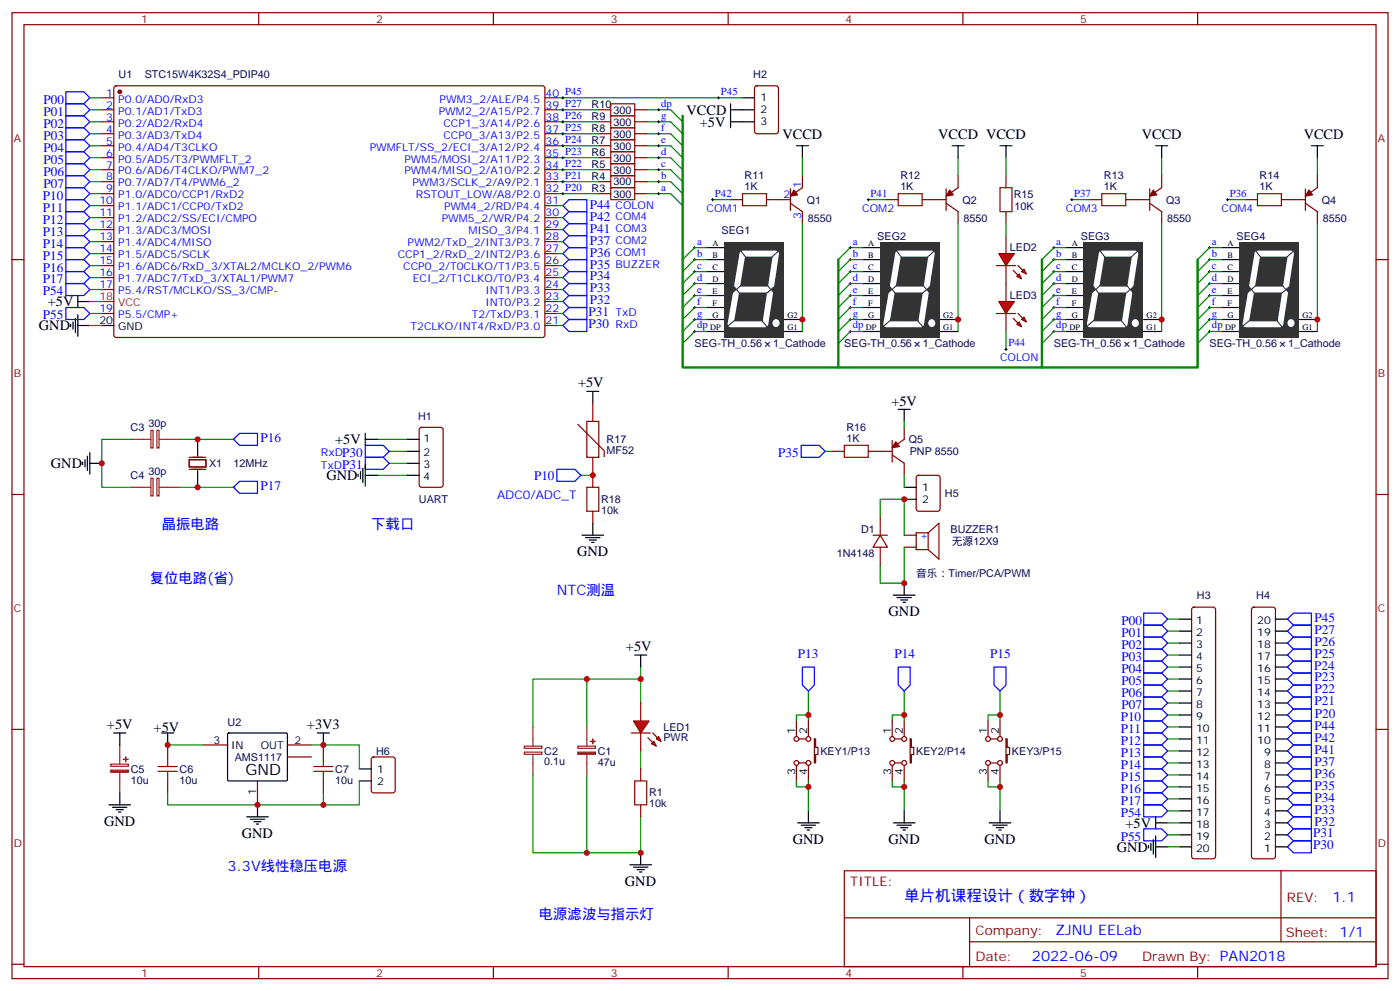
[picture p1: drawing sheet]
<svg xmlns="http://www.w3.org/2000/svg" width="412mm" height="292mm" viewBox="0 0 412 292" stroke-linecap="round" stroke-linejoin="round" font-family="sans-serif">
<g fill="none" stroke="#870000" stroke-width=".35">
<path d="M3.5 3.7h405.4v284.4h-405.4zM7.1 7.3h398.2v277.3h-398.2zM76.2 3.7v3.6M145.3 3.7v3.6M214.5 3.7v3.6M283.6 3.7v3.6M352.8 3.7v3.6M3.5 76.4h3.6M405.3 76.4h3.6M3.5 145.6h3.6M405.3 145.6h3.6M3.5 214.7h3.6"/>
<path d="M405.3 214.7h3.6M188.7 226.3v3.6M188.7 236.9v3.6M248.7 256.3h156.6v28.3h-156.6zM377.3 256.4v20.8M248.7 270.2h156.5M285.6 277.2h119.6M285.6 270.2v14.1M3.5 283.8h3.6M76.2 284.6v3.5M145.3 284.6v3.5M214.5 284.6v3.5"/>
<path d="M283.6 284.6v3.5M352.8 284.6v3.5M405.3 283.8h3.6"/>
</g>
<path d="M154.4 219.6h5.2v.7h-5.2zM157 214v5.6M154.4 221.4h5.2v.6h-5.2zM157 222.1v6" fill="none" stroke="#8c2424" stroke-width=".35"/>
<path d="M172.9 199.9h-15.9v14.1M188.7 199.9h-15.8v14.1M188.7 196.4v10.5M157 228.1v22.9h15.9M172.9 228.1v22.9h15.8v-10.5M188.7 221.1v5.2" fill="none" stroke="#008700" stroke-width=".35"/>
<path d="M187 192.8h3.5M188.7 192.8v3.6M185.6 254.6h6.3M186.6 255.3h4.3M187.7 256h2.1M188.4 256.7h.7M188.7 251v3.6" fill="none" stroke="#000" stroke-width=".35"/>
<path d="M187 229.9h3.5v7h-3.5z" fill="none" stroke="#a10000" stroke-width=".35"/>
<g fill="#f00" stroke="#870000" stroke-width=".35">
<path d="M186.6 212.2h4.6l-2.5 3.6z"/>
<path d="M185.9 215.8h5.7z"/>
</g>
<g fill="#870000" stroke="#870000" stroke-width=".35">
<path d="M192.3 215.8l1.4 1.4z"/>
<path d="M190.9 217.2l1.4 1.4z"/>
</g>
<g fill="#f00" stroke="#870000" stroke-width=".35">
<path d="M193.3 217.5l.7-.7 .7 1.4z"/>
<path d="M191.9 218.9l.7-.7 .7 1.4z"/>
</g>
<g fill="none" stroke="#870000" stroke-width=".35">
<path d="M30 28.8h3.5M30 32.3h3.5M30 35.8h3.5M30 39.4h3.5M33.7 25.5l.5-.2h125.9l.4 .7-.1 72.9-.6 .4h-125.9l-.4-.7v-72.6zM160.5 28.8h3.5M160.5 32.3h3.5M160.5 35.8h3.5M160.5 39.4h3.5M30 42.9h3.5M30 46.4h3.5M30 50h3.5"/>
<path d="M30 53.5h3.5M30 57h3.5M160.5 42.9h3.5M160.5 46.4h3.5M160.5 50h3.5M160.5 53.5h3.5M160.5 57h3.5M30 60.5h3.5M30 64.1h3.5M30 67.6h3.5M30 71.1h3.5M30 74.6h3.5"/>
<path d="M30 78.2h3.5M160.5 60.5h3.5M160.5 64.1h3.5M160.5 67.6h3.5M160.5 71.1h3.5M160.5 74.6h3.5M160.5 78.2h3.5M30 81.7h3.5M30 85.2h3.5M30 92.3h3.5M160.5 81.7h3.5M160.5 85.2h3.5"/>
<path d="M160.5 92.3h3.5M160.5 95.8h3.5M160.5 88.8h3.5M55.7 135.3h5v2.1h-5zM55.7 134.6h5M55.7 138.1h5M123.7 126l.5-.2h5.6l.7 .4v16.5l-.4 .7h-5.9l-.7-.4v-16.5zM188.7 206.9v5.3M188.7 215.8v5.3M234.6 212.2v4.6M235.3 217.5h2.1M238.1 212.2v4.6"/>
<path d="M239.9 217.5h.3v2.5h.7v2.1h-.7v2.5h-.3zM262.8 212.2v4.6M263.5 217.5h2.1M266.3 212.2v4.6M268.1 217.5h.4v2.5h.7v2.1h-.7v2.5h-.4zM234.6 225.3v4.6M235.3 224.6h2.1M238.1 225.3v4.6M262.8 225.3v4.6M263.5 224.6h2.1M266.3 225.3v4.6"/>
<circle cx="234.6" cy="217.5" r=".71"/>
<circle cx="238.1" cy="217.5" r=".71"/>
<circle cx="262.8" cy="217.5" r=".71"/>
<circle cx="266.3" cy="217.5" r=".71"/>
<circle cx="234.6" cy="224.6" r=".71"/>
<circle cx="238.1" cy="224.6" r=".71"/>
<circle cx="262.8" cy="224.6" r=".71"/>
<circle cx="266.3" cy="224.6" r=".71"/>
</g>
<path d="M38.8 129.3h5.6M44.4 126.7h.7v5.2h-.7zM46.2 126.7h.6v5.2h-.6zM46.9 129.3h6M38.8 143.4h5.6M44.4 140.8h.7v5.2h-.7zM46.2 140.8h.6v5.2h-.6zM46.9 143.4h6" fill="none" stroke="#8c2424" stroke-width=".35"/>
<g fill="none" stroke="#008700" stroke-width=".35">
<path d="M38.8 129.3h-8.8v14.1h8.8M52.9 129.3h15.9M111.1 139.9h8.8M111.1 129.3h8.8M114.7 136.4h5.2M114.7 132.9h5.2M52.9 143.4h15.9M238.1 210.5h-3.5v1.7M238.1 203.4v8.8M266.3 210.5h-3.5v1.7M266.3 203.4v8.8M234.6 229.9v1.7h3.5"/>
<path d="M262.8 229.9v1.7h3.5M266.3 229.9v8.8"/>
</g>
<g fill="none" stroke="#000" stroke-width=".35">
<path d="M208.1 72.9h5.3M208.1 76.4h5.3M208.1 79.9h5.3M30 95.8h3.5M208.1 83.5h5.3M208.1 87h5.3M208.1 90.5h5.3M208.1 94.1h5.3M208.1 97.6h5.3M231.1 94.1h5.3M231.1 97.6h5.3M24.3 136v.7"/>
<path d="M25 135.3v2.1M25.8 134.3v4.2M26.5 136.4h3.5M26.5 133.2v6.4M58.2 129.3v5M58.2 138.5v4.9M105.5 139.6v.7M106.2 138.9v2.1M106.9 137.8v4.2M107.6 139.9h3.5M107.6 127.6v3.5M107.6 136.7v6.4"/>
<path d="M107.6 129.3h3.5M119.9 136.4h3.6M119.9 139.9h3.6M119.9 129.3h3.6M119.9 132.9h3.6M266.3 238.7v3.5M263.2 242.2h6.3M264.2 242.9h4.3M265.3 243.6h2.1M266 244.3h.7"/>
</g>
<path d="M107.6 134.6h5.3l1.8 1.8-1.8 1.7h-5.3zM107.6 131.1h5.3l1.8 1.8-1.8 1.7h-5.3zM236.4 196.4h3.5v5.2l-1.8 1.8-1.7-1.8zM264.6 196.4h3.5v5.2l-1.8 1.8-1.7-1.8z" fill="none" stroke="#00f" stroke-width=".35"/>
<circle cx="35.3" cy="27" r=".53" fill="#870000" stroke="#870000" stroke-width=".35"/>
<path d="M30 88.8h3.5" fill="none" stroke="#f00" stroke-width=".35"/>
<path d="M213.3 71.1h17.6v28.3h-17.6z" fill="#333"/>
<path d="M217 85.2l-1.8 10.3h10.2l3.2-20.9h-9.9l-1.7 10.6h9.8" fill="none" stroke="#fff" stroke-width="1.8"/>
<path d="M218 73.6l9.1 11.7-13.3 11.2M229.7 73.6l-12.8 11.6 9.6 11.7" fill="none" stroke="#333" stroke-width=".32"/>
<path d="M215.9 83.7l1.2 1.5-1.6 1.5zM226.9 85.2l1.1 1.3 .5-2.6z" fill="#333"/>
<circle cx="228.5" cy="95.1" r="1.11" fill="#fff"/>
<path d="M254 72.9h5.3M254 76.4h5.3M254 79.9h5.3M254 83.5h5.3M254 87h5.3M254 90.5h5.3M254 94.1h5.3M254 97.6h5.3M276.9 94.1h5.3M276.9 97.6h5.3" fill="none" stroke="#000" stroke-width=".35"/>
<path d="M259.1 71.1h17.7v28.3h-17.7z" fill="#333"/>
<path d="M262.8 85.2l-1.7 10.3h10.2l3.2-20.9h-9.9l-1.8 10.6h9.9" fill="none" stroke="#fff" stroke-width="1.8"/>
<path d="M263.9 73.6l9 11.7-13.3 11.2M275.5 73.6l-12.7 11.6 9.5 11.7" fill="none" stroke="#333" stroke-width=".32"/>
<path d="M261.8 83.7l1.2 1.5-1.7 1.5zM272.8 85.2l1.1 1.3 .4-2.6z" fill="#333"/>
<circle cx="274.4" cy="95.1" r="1.11" fill="#fff"/>
<path d="M314 72.9h5.3M314 76.4h5.3M314 79.9h5.3M314 83.5h5.3M314 87h5.3M314 90.5h5.3M314 94.1h5.3M314 97.6h5.3M336.9 94.1h5.3M336.9 97.6h5.3" fill="none" stroke="#000" stroke-width=".35"/>
<path d="M319.1 71.1h17.6v28.3h-17.6z" fill="#333"/>
<path d="M322.8 85.2l-1.8 10.3h10.3l3.1-20.9h-9.8l-1.8 10.6h9.9" fill="none" stroke="#fff" stroke-width="1.8"/>
<path d="M323.8 73.6l9.1 11.7-13.3 11.2M335.5 73.6l-12.7 11.6 9.5 11.7" fill="none" stroke="#333" stroke-width=".32"/>
<path d="M321.7 83.7l1.2 1.5-1.6 1.5zM332.8 85.2l1.1 1.3 .4-2.6z" fill="#333"/>
<circle cx="334.4" cy="95.1" r="1.11" fill="#fff"/>
<path d="M359.8 72.9h5.3M359.8 76.4h5.3M359.8 79.9h5.3M359.8 83.5h5.3M359.8 87h5.3M359.8 90.5h5.3M359.8 94.1h5.3M359.8 97.6h5.3M382.8 94.1h5.3M382.8 97.6h5.3" fill="none" stroke="#000" stroke-width=".35"/>
<path d="M364.9 71.1h17.7v28.3h-17.7z" fill="#333"/>
<path d="M368.7 85.2l-1.8 10.3h10.2l3.2-20.9h-9.9l-1.7 10.6h9.8" fill="none" stroke="#fff" stroke-width="1.8"/>
<path d="M369.7 73.6l9.1 11.7-13.3 11.2M381.4 73.6l-12.8 11.6 9.6 11.7" fill="none" stroke="#333" stroke-width=".32"/>
<path d="M367.6 83.7l1.2 1.5-1.6 1.5zM378.6 85.2l1.1 1.3 .4-2.6z" fill="#333"/>
<circle cx="380.2" cy="95.1" r="1.11" fill="#fff"/>
<g fill="none" stroke="#000" stroke-width=".29">
<path d="M204.3 72.9h.7M204.3 76.4h.7M204.3 79.9h.7M204.6 72.5v.7M204.6 76.1v.7M204.6 79.6v.7M250.1 72.9h.7M250.1 76.4h.7M250.1 79.9h.7M250.5 72.5v.7M250.5 76.1v.7M250.5 79.6v.7"/>
<path d="M310.1 72.9h.7M310.1 76.4h.7M310.1 79.9h.7M310.4 72.5v.7M310.4 76.1v.7M310.4 79.6v.7M356 72.9h.7M356 76.4h.7M356 79.9h.7M356.3 72.5v.7M356.3 76.1v.7M356.3 79.6v.7"/>
<path d="M204.3 83.5h.7M204.3 87h.7M204.3 90.5h.7M204.3 94.1h.7M204.3 97.6h.7M204.6 83.1v.7M204.6 86.6v.7M204.6 90.2v.7M204.6 93.7v.7M204.6 97.2v.7M250.1 83.5h.7M250.1 87h.7"/>
<path d="M250.1 90.5h.7M250.1 94.1h.7M250.1 97.6h.7M250.5 83.1v.7M250.5 86.6v.7M250.5 90.2v.7M250.5 93.7v.7M250.5 97.2v.7M310.1 83.5h.7M310.1 87h.7M310.1 90.5h.7M310.1 94.1h.7"/>
<path d="M310.1 97.6h.7M310.4 83.1v.7M310.4 86.6v.7M310.4 90.2v.7M310.4 93.7v.7M310.4 97.2v.7M356 83.5h.7M356 87h.7M356 90.5h.7M356 94.1h.7M356 97.6h.7M356.3 83.1v.7"/>
<path d="M356.3 86.6v.7M356.3 90.2v.7M356.3 93.7v.7M356.3 97.2v.7"/>
</g>
<g fill="none" stroke="#008700" stroke-width=".35">
<path d="M197.6 32.3l3.5 3.5M197.6 35.8l3.5 3.6M197.6 39.4l3.5 3.5M197.6 42.9l3.5 3.5M197.6 46.4l3.5 3.6M236.4 46.4v5.3M204.6 79.9h3.5M204.6 76.4h3.5M204.6 72.9h3.5M236.4 65.8v31.8M250.5 79.9h3.5M250.5 76.4h3.5"/>
<path d="M250.5 72.9h3.5M310.4 79.9h3.6M310.4 76.4h3.6M310.4 72.9h3.6M356.3 79.9h3.5M356.3 76.4h3.5M356.3 72.9h3.5M204.6 97.6h3.5M204.6 94.1h3.5M204.6 90.5h3.5M204.6 87h3.5M204.6 83.5h3.5"/>
<path d="M250.5 97.6h3.5M250.5 94.1h3.5M250.5 90.5h3.5M250.5 87h3.5M250.5 83.5h3.5M310.4 97.6h3.6M310.4 94.1h3.6M310.4 90.5h3.6M310.4 87h3.6M310.4 83.5h3.6M356.3 97.6h3.5M356.3 94.1h3.5"/>
<path d="M356.3 90.5h3.5M356.3 87h3.5M356.3 83.5h3.5"/>
</g>
<path d="M179.9 37.6h7.1v3.5h-7.1zM179.9 34.1h7.1v3.5h-7.1zM179.9 30.6h7.1v3.5h-7.1zM179.9 55.2h7.1v3.6h-7.1zM179.9 51.7h7.1v3.5h-7.1zM179.9 48.2h7.1v3.5h-7.1zM179.9 44.7h7.1v3.5h-7.1zM179.9 41.1h7.1v3.6h-7.1zM218.7 57h7.1v3.5h-7.1z" fill="none" stroke="#a10000" stroke-width=".35"/>
<g fill="none" stroke="#870000" stroke-width=".35">
<path d="M176.4 39.4h3.5M176.4 35.8h3.5M176.4 32.3h3.5M187 39.4h3.5M187 35.8h3.5M187 32.3h3.5M176.4 57h3.5M176.4 53.5h3.5M176.4 50h3.5M176.4 46.4h3.5M176.4 42.9h3.5M187 57h3.5"/>
<path d="M187 53.5h3.5M187 50h3.5M187 46.4h3.5M187 42.9h3.5M215.2 58.8h3.5M225.8 58.8h7M232.8 55.6v6.3M232.8 59.8l3.6 2.5v3.5M236.4 51.7v3.5l-3.6 2.5"/>
</g>
<path d="M233.9 56l1 1.4-2.1 .3z" fill="#870000" stroke="#870000" stroke-width=".35"/>
<path d="M234.6 42.9h3.5M236.4 42.9v3.5" fill="none" stroke="#000" stroke-width=".35"/>
<g fill="#f00" stroke="#870000" stroke-width=".35">
<path d="M294.2 74.6h4.6l-2.5 3.6z"/>
<path d="M293.5 78.2h5.7z"/>
</g>
<g fill="#870000" stroke="#870000" stroke-width=".35">
<path d="M299.9 78.2l1.4 1.4z"/>
<path d="M298.4 79.6l1.5 1.4z"/>
</g>
<g fill="#f00" stroke="#870000" stroke-width=".35">
<path d="M300.9 79.9l.7-.7 .7 1.4z"/>
<path d="M300.2 80.6l.7 1.5-1.4-.7z"/>
</g>
<path d="M296.3 69.4v5.2M296.3 78.2v5.3" fill="none" stroke="#870000" stroke-width=".35"/>
<g fill="#f00" stroke="#870000" stroke-width=".35">
<path d="M294.2 88.8h4.6l-2.5 3.5z"/>
<path d="M293.5 92.3h5.7z"/>
</g>
<g fill="#870000" stroke="#870000" stroke-width=".35">
<path d="M299.9 92.3l1.4 1.4z"/>
<path d="M298.4 93.7l1.5 1.4z"/>
</g>
<g fill="#f00" stroke="#870000" stroke-width=".35">
<path d="M300.9 94.1l.7-.8 .7 1.5z"/>
<path d="M300.2 94.8l.7 1.4-1.4-.7z"/>
</g>
<g fill="none" stroke="#870000" stroke-width=".35">
<path d="M222.5 25.5l.5-.2h5.6l.7 .4v13l-.5 .6-5.8 .1-.7-.5-.1-12.9zM261.1 58.8h3.5M271.6 58.8h7.1M278.7 55.6v6.3M278.7 59.8l3.5 2.5v3.5M282.2 51.7v3.5l-3.5 2.5M296.3 51.7v3.5M321 58.8h3.6M331.6 58.8h7.1M338.7 55.6v6.3M338.7 59.8l3.5 2.5v3.5M342.2 51.7v3.5l-3.5 2.5"/>
<path d="M366.9 58.8h3.5M377.5 58.8h7M384.5 55.6v6.3M384.5 59.8l3.6 2.5v3.5M388.1 51.7v3.5l-3.6 2.5M296.3 62.3v3.5M296.3 83.5v5.3M296.3 92.3v5.3M174.6 118.7v5.3M170.2 124.9l7.8 7.8v1.7M172.9 124h3.5v10.6h-3.5zM174.6 134.6v8.8"/>
<path d="M245.2 132.9h3.5M255.8 132.9h7M262.8 129.7v6.3M262.8 133.9l3.5 2.5v3.5M266.3 125.8v3.5l-3.5 2.5M174.6 150.5v3.5M257.2 157.6h4.2M259.3 157.6l2.1 3.5h-4.2zM259.3 152.3v5.3M266.3 157.6h3.6M270.1 140.1l.5-.2h5.6l.7 .4v9.5l-.4 .6-5.9 .1-.7-.5v-9.4zM273.4 156.8h-3.5v5h3.5"/>
<path d="M273.4 156.8v5M273.4 156.8l3.2-2.8v10.6l-3.2-2.8M259.3 161.1v5.3M266.3 161.1h3.6M351.2 178.9l.5-.2h5.7l.5 .2 .2 .5v72.7l-.3 .5-.4 .2h-5.7l-.5-.2-.2-.5v-72.7zM368.9 178.9l.5-.2h5.6l.5 .2 .2 .5v72.7l-.2 .5-.5 .2h-5.6l-.5-.2-.2-.5v-72.7zM49.4 219.3v3.5M60 219.3h7M84.7 219.3h7M95.2 219.3v3.5M291 212.2v4.6M291.7 217.5h2.2"/>
<path d="M294.6 212.2v4.6M296.3 217.5h.4v2.5h.7v2.1h-.7v2.5h-.4zM49.4 229.9v3.5M75.8 229.9v7M84.7 222.8h7M95.2 229.9v3.5M109.6 223l.5-.2h5.6l.7 .4v9.5l-.4 .6-5.9 .1-.7-.5v-9.4zM291 225.3v4.6M291.7 224.6h2.2M294.6 225.3v4.6"/>
<circle cx="291" cy="217.5" r=".71"/>
<circle cx="294.6" cy="217.5" r=".71"/>
<circle cx="291" cy="224.6" r=".71"/>
<circle cx="294.6" cy="224.6" r=".71"/>
</g>
<g fill="none" stroke="#008700" stroke-width=".35">
<path d="M26.5 39.4h3.5M26.5 35.8h3.5M26.5 32.3h3.5M26.5 28.8h3.5M164 39.4h12.4M164 35.8h12.4M164 32.3h12.4M164 28.8h54.7M190.5 39.4h7.1M190.5 35.8h7.1M190.5 32.3h7.1M26.5 57h3.5"/>
<path d="M26.5 53.5h3.5M26.5 50h3.5M26.5 46.4h3.5M26.5 42.9h3.5M164 57h12.4M164 53.5h12.4M164 50h12.4M164 46.4h12.4M164 42.9h12.4M190.5 57h7.1l3.5 3.5M190.5 53.5h7.1l3.5 3.5M190.5 50h7.1l3.5 3.5"/>
<path d="M190.5 46.4h7.1M190.5 42.9h7.1M209.9 58.8h5.3M255.8 58.8h5.3M282.2 46.4v5.3M296.3 46.4v5.3M315.7 58.8h5.3M342.2 46.4v5.3M361.6 58.8h5.3M388.1 46.4v5.3M26.5 71.1h3.5M26.5 60.5h3.5"/>
<path d="M26.5 64.1h3.5M26.5 67.6h3.5M26.5 74.6h3.5M26.5 78.2h3.5M164 60.5h1.8M164 64.1h1.8M164 67.6h1.8M164 74.6h1.8M164 78.2h1.8M164 71.1h1.8M204.6 72.9l-3.5 3.5M204.6 76.4l-3.5 3.5"/>
<path d="M204.6 79.9l-3.5 3.6M250.5 79.9l-3.6 3.6M250.5 76.4l-3.6 3.5M250.5 72.9l-3.6 3.5M282.2 65.8v31.8M296.3 65.8v3.6M310.4 79.9l-3.5 3.6M310.4 76.4l-3.5 3.5M310.4 72.9l-3.5 3.5M342.2 65.8v31.8M356.3 79.9l-3.5 3.6M356.3 76.4l-3.5 3.5"/>
<path d="M356.3 72.9l-3.5 3.5M388.1 65.8v31.8M26.5 88.8h3.5M26.5 95.8h3.5M26.5 81.7h3.5M26.5 92.3h3.5M26.5 85.2h3.5M164 88.8h1.8M164 95.8h1.8M164 81.7h1.8M164 92.3h1.8M164 85.2h1.8"/>
<path d="M204.6 83.5l-3.5 3.5M204.6 87l-3.5 3.5M204.6 90.5l-3.5 3.6M204.6 94.1l-3.5 3.5M204.6 97.6l-3.5 3.5M250.5 97.6l-3.6 3.5M250.5 94.1l-3.6 3.5M250.5 90.5l-3.6 3.6M250.5 87l-3.6 3.5M250.5 83.5l-3.6 3.5M296.3 97.6v5.3M310.4 97.6l-3.5 3.5"/>
<path d="M310.4 94.1l-3.5 3.5M310.4 90.5l-3.5 3.6M310.4 87l-3.5 3.5M310.4 83.5l-3.5 3.5M356.3 97.6l-3.5 3.5M356.3 94.1l-3.5 3.5M356.3 90.5l-3.5 3.6M356.3 87l-3.5 3.5M356.3 83.5l-3.5 3.5M171.1 139.9h3.5M243.1 132.9h2.1M266.3 124v1.8"/>
<path d="M266.3 139.9v3.5M259.3 152.3v-5.3h7v10.6M266.3 161.1v10.6h-7v-5.3M344 199.9h3.5M344 196.4h3.5M344 192.8h3.5M344 189.3h3.5M344 185.8h3.5M344 182.2h3.5M49.4 219.3h10.6M91.7 219.3h14.1v7M294.6 210.5h-3.6v1.7"/>
<path d="M294.6 203.4v8.8M344 206.9h3.5M344 203.4h3.5M344 217.5h3.5M344 214h3.5M344 210.5h3.5M95.2 233.4v3.5M105.8 229.9v7h-56.4v-3.5M238.1 229.9v8.8M291 229.9v1.7h3.6M294.6 229.9v8.8M344 224.6h3.5"/>
<path d="M344 235.2h3.5M344 231.6h3.5M344 228.1h3.5M344 221.1h3.5M344 238.7h3.5M344 245.7h3.5M344 242.2h3.5M344 249.3h3.5"/>
</g>
<g fill="none" stroke="#000" stroke-width=".35">
<path d="M215.2 35.8h7M215.2 32.3h7M215.2 30.6v7M218.7 28.8h3.5M280.5 42.9h3.5M282.2 42.9v3.5M294.6 42.9h3.5M296.3 42.9v3.5M340.4 42.9h3.6M342.2 42.9v3.5M386.3 42.9h3.5M388.1 42.9v3.5"/>
<path d="M20.8 95.5v.7M21.5 94.8v2.1M22.2 93.7v4.2M22.9 88.8h3.6M22.9 87v3.5M22.9 92.6v6.4M22.9 95.8h3.6M172.9 115.2h3.5M174.6 115.2v3.5M264.6 120.5h3.5M266.3 120.5v3.5M171.4 157.6h6.4"/>
<path d="M172.5 158.3h4.2M173.6 159h2.1M174.3 159.7h.7M174.6 154v3.6M266.3 143.4h3.6M266.3 147h3.6M263.2 175.2h6.3M264.2 175.9h4.3M265.3 176.6h2.1M266 177.3h.7M266.3 171.7v3.5M347.5 199.9h3.5"/>
<path d="M347.5 196.4h3.5M347.5 192.8h3.5M347.5 189.3h3.5M347.5 185.8h3.5M347.5 182.2h3.5M375.7 199.9h3.5M375.7 196.4h3.5M375.7 192.8h3.5M375.7 189.3h3.5M375.7 185.8h3.5M375.7 182.2h3.5M33.5 215.8h3.5"/>
<path d="M35.3 215.8v3.5M47.6 215.8h3.6M49.4 215.8v3.5M67.1 215.9l.3-.1h17.1l.2 .3-.1 13.6-.3 .2-17.1-.1-.2-.3zM93.5 215.8h3.5M95.2 215.8v3.5M347.5 217.5h3.5M347.5 214h3.5M347.5 210.5h3.5M347.5 206.9h3.5M347.5 203.4h3.5M375.7 217.5h3.5"/>
<path d="M375.7 214h3.5M375.7 210.5h3.5M375.7 206.9h3.5M375.7 203.4h3.5M32.1 236.9h6.4M33.2 237.6h4.2M34.2 238.3h2.1M34.9 239h.7M35.3 233.4v3.5M75.8 236.9v3.6M105.8 226.3h3.6M105.8 229.9h3.6"/>
<path d="M238.1 238.7v3.5M294.6 238.7v3.5M347.5 238.7h3.5M347.5 235.2h3.5M347.5 231.6h3.5M347.5 228.1h3.5M347.5 224.6h3.5M347.5 221.1h3.5M375.7 238.7h3.5M375.7 235.2h3.5M375.7 231.6h3.5M375.7 228.1h3.5"/>
<path d="M375.7 224.6h3.5M375.7 221.1h3.5M72.7 240.5h6.3M73.7 241.2h4.3M74.8 241.9h2.1M75.5 242.6h.7M234.9 242.2h6.4M236 242.9h4.2M237.1 243.6h2.1M237.8 244.3h.7M291.4 242.2h6.3M292.5 242.9h4.2"/>
<path d="M293.5 243.6h2.1M294.2 244.3h.7M338.3 248.9v.7M339 248.2v2.1M339.7 247.2v4.2M340.4 249.3h3.6M340.4 242.2h3.6M340.4 240.5v3.5M340.4 246.1v6.3M347.5 249.3h3.5M347.5 245.7h3.5M347.5 242.2h3.5"/>
<path d="M375.7 249.3h3.5M375.7 245.7h3.5M375.7 242.2h3.5"/>
</g>
<g fill="none" stroke="#a10000" stroke-width=".35">
<path d="M264.6 57h7v3.5h-7zM294.6 55.2h3.5v7.1h-3.5zM324.6 57h7v3.5h-7zM370.4 57h7.1v3.5h-7.1zM248.7 131.1h7.1v3.5h-7.1zM172.9 143.4h3.5v7.1h-3.5zM46.6 227h5.6M46.6 225.6h5.6M49.4 222.8v2.8M49.4 227v2.9M92.4 227h5.7M92.4 225.6h5.7"/>
<path d="M95.2 222.8v2.8M95.2 227v2.9"/>
</g>
<g fill="#870000" stroke="#870000" stroke-width=".35">
<path d="M279.8 56l1 1.4-2.1 .3z"/>
<path d="M339.7 56l1.1 1.4-2.1 .3z"/>
<path d="M385.6 56l1 1.4-2.1 .3z"/>
<path d="M263.9 130l1 1.4-2.1 .4z"/>
</g>
<path d="M201.1 34.1v74.1h151.7v-31.8M246.9 76.4v31.8M306.9 76.4v31.8" fill="none" stroke="#008700" stroke-width=".71"/>
<g fill="none" stroke="#000" stroke-width=".29">
<path d="M165.5 39.4h.7M165.5 35.8h.7M165.5 32.3h.7M165.5 28.8h.7M165.8 28.4v.7M165.8 32v.7M165.8 35.5v.7M165.8 39v.7M193.7 39.4h.7M193.7 35.8h.7M193.7 32.3h.7M194 32v.7"/>
<path d="M194 35.5v.7M194 39v.7M211.3 28.8h.7M211.7 28.4v.7M165.5 57h.7M165.5 53.5h.7M165.5 50h.7M165.5 46.4h.7M165.5 42.9h.7M165.8 42.5v.8M165.8 46.1v.7M165.8 49.6v.7"/>
<path d="M165.8 53.1v.7M165.8 56.7v.7M193.7 57h.7M193.7 53.5h.7M193.7 50h.7M193.7 46.4h.7M193.7 42.9h.7M194 42.5v.8M194 46.1v.7M194 49.6v.7M194 53.1v.7M194 56.7v.7"/>
<path d="M209.5 58.8h.8M209.9 58.4v.7M255.4 58.8h.7M255.8 58.4v.7M315.4 58.8h.7M315.7 58.4v.7M361.2 58.8h.7M361.6 58.4v.7M296 102.9h.7M296.3 102.5v.7"/>
</g>
<g fill="none" stroke="#00f" stroke-width=".35">
<path d="M19.4 27h5.3l1.8 1.8-1.8 1.8h-5.3zM19.4 30.6h5.3l1.8 1.7-1.8 1.8h-5.3zM19.4 34.1h5.3l1.8 1.7-1.8 1.8h-5.3zM19.4 37.6h5.3l1.8 1.8-1.8 1.7h-5.3zM19.4 41.1h5.3l1.8 1.8-1.8 1.8h-5.3zM19.4 44.7h5.3l1.8 1.7-1.8 1.8h-5.3zM19.4 48.2h5.3l1.8 1.8-1.8 1.7h-5.3zM19.4 51.7h5.3l1.8 1.8-1.8 1.7h-5.3zM19.4 55.2h5.3l1.8 1.8-1.8 1.8h-5.3zM19.4 58.8h5.3l1.8 1.7-1.8 1.8h-5.3zM19.4 62.3h5.3l1.8 1.8-1.8 1.7h-5.3zM19.4 65.8h5.3l1.8 1.8-1.8 1.8h-5.3z"/>
<path d="M19.4 69.4h5.3l1.8 1.7-1.8 1.8h-5.3zM19.4 72.9h5.3l1.8 1.7-1.8 1.8h-5.3zM19.4 76.4h5.3l1.8 1.8-1.8 1.7h-5.3zM19.4 79.9h5.3l1.8 1.8-1.8 1.8h-5.3zM165.8 78.2l1.8-1.8h5.3v3.5h-5.3zM165.8 74.6l1.8-1.7h5.3v3.5h-5.3zM165.8 71.1l1.8-1.7h5.3v3.5h-5.3zM165.8 67.6l1.8-1.8h5.3v3.6h-5.3zM165.8 64.1l1.8-1.8h5.3v3.5h-5.3zM165.8 60.5l1.8-1.7h5.3v3.5h-5.3zM19.4 83.5h5.3l1.8 1.7-1.8 1.8h-5.3zM19.4 90.5h5.3l1.8 1.8-1.8 1.8h-5.3z"/>
<path d="M165.8 95.8l1.8-1.7h5.3v3.5h-5.3zM165.8 88.8l1.8-1.8h5.3v3.5h-5.3zM165.8 85.2l1.8-1.7h5.3v3.5h-5.3zM165.8 81.7l1.8-1.8h5.3v3.6h-5.3zM167.6 90.5h5.3v3.6h-5.3l-1.8-1.8zM68.8 129.3l1.8-1.7h5.2v3.5h-5.2zM164 138.1h5.3l1.8 1.8-1.8 1.8h-5.3zM236 131.1h5.3l1.8 1.8-1.8 1.7h-5.3zM70.6 141.7h5.2v3.5h-5.2l-1.8-1.8zM292.8 196.4h3.5v5.2l-1.7 1.8-1.8-1.8zM336.9 198.1h5.3l1.8 1.8-1.8 1.7h-5.3zM336.9 194.6h5.3l1.8 1.8-1.8 1.7h-5.3z"/>
<path d="M336.9 191.1h5.3l1.8 1.7-1.8 1.8h-5.3zM336.9 187.5h5.3l1.8 1.8-1.8 1.8h-5.3zM336.9 184h5.3l1.8 1.8-1.8 1.7h-5.3zM336.9 180.5h5.3l1.8 1.7-1.8 1.8h-5.3zM379.2 185.8l1.8-1.8h5.3v3.5h-5.3zM379.2 189.3l1.8-1.8h5.3v3.6h-5.3zM379.2 192.8l1.8-1.7h5.3v3.5h-5.3zM379.2 196.4l1.8-1.8h5.3v3.5h-5.3zM379.2 182.2l1.8-1.7h5.3v3.5h-5.3zM381 198.1h5.3v3.5h-5.3l-1.8-1.7zM336.9 205.2h5.3l1.8 1.7-1.8 1.8h-5.3zM336.9 201.6h5.3l1.8 1.8-1.8 1.8h-5.3z"/>
<path d="M336.9 219.3h5.3l1.8 1.8-1.8 1.7h-5.3zM336.9 215.8h5.3l1.8 1.7-1.8 1.8h-5.3zM336.9 212.2h5.3l1.8 1.8-1.8 1.8h-5.3zM336.9 208.7h5.3l1.8 1.8-1.8 1.7h-5.3zM379.2 203.4l1.8-1.8h5.3v3.6h-5.3zM379.2 206.9l1.8-1.7h5.3v3.5h-5.3zM379.2 214l1.8-1.8h5.3v3.6h-5.3zM379.2 217.5l1.8-1.7h5.3v3.5h-5.3zM381 208.7h5.3v3.5h-5.3l-1.8-1.7zM336.9 233.4h5.3l1.8 1.8-1.8 1.7h-5.3zM336.9 229.9h5.3l1.8 1.7-1.8 1.8h-5.3zM336.9 226.3h5.3l1.8 1.8-1.8 1.8h-5.3z"/>
<path d="M336.9 222.8h5.3l1.8 1.8-1.8 1.7h-5.3zM336.9 236.9h5.3l1.8 1.8-1.8 1.8h-5.3zM379.2 221.1l1.8-1.8h5.3v3.5h-5.3zM379.2 224.6l1.8-1.8h5.3v3.5h-5.3zM379.2 228.1l1.8-1.8h5.3v3.6h-5.3zM379.2 235.2l1.8-1.8h5.3v3.5h-5.3zM379.2 238.7l1.8-1.8h5.3v3.6h-5.3zM381 229.9h5.3v3.5h-5.3l-1.8-1.8zM336.9 244h5.3l1.8 1.7-1.8 1.8h-5.3zM379.2 245.7l1.8-1.7h5.3v3.5h-5.3zM379.2 249.3l1.8-1.8h5.3v3.5h-5.3zM381 240.5h5.3v3.5h-5.3l-1.8-1.8z"/>
</g>
<path d="M35.3 219.3v5.6M170.2 219.6h5.2v.7h-5.2zM172.9 214v5.6M32.6 224.9h5.2v.7h-5.2zM35.3 227.4v6M172.9 222.1v6" fill="none" stroke="#8c2424" stroke-width=".35"/>
<g fill="#8c2424" stroke="#8c2424" stroke-width=".35">
<path d="M170.2 221.4h5.2v.6h-5.2z"/>
<path d="M173.9 218.2l1.4 .1z"/>
<path d="M174.6 217.5v1.4z"/>
<path d="M32.6 226.7h5.2v.6h-5.2z"/>
<path d="M36.3 223.5l1.4 .1z"/>
<path d="M37 222.8v1.4z"/>
</g>
<g fill="#c00">
<circle cx="172.9" cy="251" r=".88"/>
<circle cx="188.7" cy="251" r=".88"/>
<circle cx="172.9" cy="199.9" r=".88"/>
<circle cx="188.7" cy="199.9" r=".88"/>
<circle cx="30" cy="136.4" r=".88"/>
<circle cx="238.1" cy="210.5" r=".88"/>
<circle cx="266.3" cy="210.5" r=".88"/>
<circle cx="266.3" cy="231.6" r=".88"/>
<circle cx="58.2" cy="129.3" r=".88"/>
<circle cx="58.2" cy="143.4" r=".88"/>
<circle cx="236.4" cy="94.1" r=".88"/>
<circle cx="282.2" cy="94.1" r=".88"/>
<circle cx="342.2" cy="94.1" r=".88"/>
<circle cx="388.1" cy="94.1" r=".88"/>
<circle cx="238.1" cy="231.6" r=".88"/>
<circle cx="75.8" cy="236.9" r=".88"/>
<circle cx="294.6" cy="231.6" r=".88"/>
<circle cx="294.6" cy="210.5" r=".88"/>
<circle cx="266.3" cy="147" r=".88"/>
<circle cx="266.3" cy="171.7" r=".88"/>
<circle cx="49.4" cy="219.3" r=".88"/>
<circle cx="95.3" cy="219.3" r=".88"/>
<circle cx="95.3" cy="236.9" r=".88"/>
<circle cx="174.6" cy="139.9" r=".88"/>
</g>
<text font-size="4.6" x="72.3" y="228.1">GND</text>
<text font-size="4.6" fill="#00f" x="266.3" y="265.1">单片机课程设计（数字钟）</text>
<g font-size="4.2">
<text x="202.3" y="33.8">VCCD</text>
<text x="206.1" y="37.3">+5V</text>
<text x="230.5" y="40.8">VCCD</text>
<text x="276.3" y="40.8">VCCD VCCD</text>
<text x="336.3" y="40.8">VCCD</text>
<text x="384" y="40.8">VCCD</text>
<text x="14.1" y="90.2">+5V</text>
<text x="11.5" y="97.2">GND</text>
<text x="170.3" y="114">+5V</text>
<text x="262.6" y="119.4">+5V</text>
<text x="98.7" y="130.7">+5V</text>
<text x="15" y="137.8">GND</text>
<text x="96.1" y="141.3">GND</text>
<text x="170" y="163.6">GND</text>
<text x="261.8" y="181.3">GND</text>
<text x="184.4" y="191.6">+5V</text>
<text x="31.5" y="214.7">+5V</text>
<text x="45.2" y="215.4">+5V</text>
<text x="90.4" y="214.7">+3V3</text>
<text x="30.7" y="243">GND</text>
<text x="331.6" y="243.6">+5V</text>
<text x="71.2" y="246.6">GND</text>
<text x="233.5" y="248.3">GND</text>
<text x="261.8" y="248.3">GND</text>
<text x="290" y="248.3">GND</text>
<text x="329" y="250.7">GND</text>
<text x="184.1" y="260.7">GND</text>
</g>
<g font-size="4.2" fill="#00f">
<text x="47.6" y="155.8">晶振电路</text>
<text x="109.4" y="155.8">下载口</text>
<text x="44.1" y="171.7">复位电路(省)</text>
<text x="164" y="175.2">NTC测温</text>
<text x="67" y="256.3">3.3V线性稳压电源</text>
<text x="392.5" y="265.6">1.1</text>
<text x="158.7" y="270.4">电源滤波与指示灯</text>
<text x="310.9" y="275.2">ZJNU EELab</text>
<text x="304" y="283">2022-06-09</text>
</g>
<g font-size="3.9" fill="#00f">
<text x="12.9" y="30.6">P00</text>
<text x="12.9" y="34.1">P01</text>
<text x="12.9" y="37.6">P02</text>
<text x="12.9" y="41.1">P03</text>
<text x="12.9" y="44.7">P04</text>
<text x="12.9" y="48.2">P05</text>
<text x="12.9" y="51.7">P06</text>
<text x="12.6" y="58.8">P10</text>
<text x="12.9" y="55.2">P07</text>
<text x="12.6" y="62.3">P11</text>
<text x="12.6" y="65.8">P12</text>
<text x="173.8" y="64.9">P42</text>
<text x="173.8" y="61.4">P44</text>
<text x="12.6" y="69.3">P13</text>
<text x="173.8" y="72">P37</text>
<text x="173.8" y="68.5">P41</text>
<text x="12.6" y="72.9">P14</text>
<text x="12.6" y="76.4">P15</text>
<text x="173.8" y="75.5">P36</text>
<text x="12.6" y="79.9">P16</text>
<text x="12.6" y="83.4">P17</text>
<text x="173.8" y="82.6">P34</text>
<text x="173.8" y="79">P35</text>
<text x="12.6" y="87">P54</text>
<text x="173.8" y="89.6">P32</text>
<text x="173.8" y="86.1">P33</text>
<text x="12.6" y="94">P55</text>
<text x="173.4" y="93">P31</text>
<text x="173.4" y="96.6">P30</text>
<text x="76.8" y="130.2">P16</text>
<text x="100.8" y="134.6">P30</text>
<text x="229.2" y="134.5">P35</text>
<text x="100.8" y="138.1">P31</text>
<text x="157.3" y="141.2">P10</text>
<text x="76.8" y="144.3">P17</text>
<text x="330.4" y="184">P00</text>
<text x="387.2" y="183">P45</text>
<text x="330.4" y="191.1">P02</text>
<text x="330.4" y="187.5">P01</text>
<text x="387.2" y="186.5">P27</text>
<text x="387.2" y="190">P26</text>
<text x="235" y="193.8">P13</text>
<text x="263.5" y="193.7">P14</text>
<text x="291.7" y="193.7">P15</text>
<text x="330.4" y="194.6">P03</text>
<text x="387.1" y="197.1">P24</text>
<text x="387.2" y="193.6">P25</text>
<text x="330.4" y="201.6">P05</text>
<text x="330.4" y="198.1">P04</text>
<text x="387.2" y="200.6">P23</text>
<text x="330.4" y="208.7">P07</text>
<text x="330.4" y="205.2">P06</text>
<text x="387.2" y="204.1">P22</text>
<text x="387.2" y="207.7">P21</text>
<text x="330.1" y="215.7">P11</text>
<text x="330.1" y="212.2">P10</text>
<text x="387.2" y="214.9">P44</text>
<text x="387.3" y="211.2">P20</text>
<text x="330.1" y="219.3">P12</text>
<text x="387.2" y="218.4">P42</text>
<text x="387.2" y="221.9">P41</text>
<text x="330.1" y="226.3">P14</text>
<text x="330.1" y="222.8">P13</text>
<text x="387.2" y="225.4">P37</text>
<text x="330.1" y="233.4">P16</text>
<text x="330.1" y="229.9">P15</text>
<text x="387.2" y="229">P36</text>
<text x="387.2" y="232.5">P35</text>
<text x="330.1" y="236.9">P17</text>
<text x="387.2" y="236">P34</text>
<text x="387.2" y="239.6">P33</text>
<text x="330.1" y="240.4">P54</text>
<text x="387.2" y="243.1">P32</text>
<text x="330.1" y="247.5">P55</text>
<text x="386.8" y="246.5">P31</text>
<text x="386.8" y="250">P30</text>
</g>
<g font-size="3.9" fill="#800">
<text x="250.5" y="260.9">TITLE:</text>
<text x="379.1" y="265.6">REV:</text>
<text x="287.4" y="275.1">Company:</text>
<text x="378.7" y="275.7">Sheet: 1/1</text>
<text x="287.4" y="282.8">Date:</text>
<text x="336.4" y="282.9">Drawn By: PAN2018</text>
</g>
<text font-size="3.5" fill="#00f" x="146.4" y="147">ADC0/ADC_T</text>
<g font-size="3.2" fill="#800">
<text x="41.6" y="6.7">1</text>
<text x="110.8" y="6.7">2</text>
<text x="179.9" y="6.7">3</text>
<text x="249.1" y="6.7">4</text>
<text x="318.2" y="6.7">5</text>
<text x="4.1" y="41.8">A</text>
<text x="405.9" y="41.8">A</text>
<text x="4.1" y="111">B</text>
<text x="405.9" y="111">B</text>
<text x="4.1" y="180.1">C</text>
<text x="405.9" y="180.1">C</text>
<text x="4.1" y="249.3">D</text>
<text x="405.9" y="249.3">D</text>
<text x="41.6" y="287.5">1</text>
<text x="110.8" y="287.5">2</text>
<text x="179.9" y="287.5">3</text>
<text x="249.1" y="287.5">4</text>
<text x="318.2" y="287.5">5</text>
</g>
<g font-size="3.2" fill="#000080">
<text x="34.9" y="22.9">U1</text>
<text x="42.6" y="22.9">STC15W4K32S4_PDIP40</text>
<text x="221.9" y="22.9">H2</text>
<text x="174.3" y="35.2">R9</text>
<text x="174.3" y="31.7">R10</text>
<text x="180.7" y="33.5">300</text>
<text x="174.3" y="38.7">R8</text>
<text x="180.7" y="40.5">300</text>
<text x="180.7" y="37">300</text>
<text x="174.3" y="45.8">R6</text>
<text x="174.3" y="42.3">R7</text>
<text x="180.7" y="47.6">300</text>
<text x="180.7" y="44">300</text>
<text x="174.3" y="52.9">R4</text>
<text x="174.3" y="49.3">R5</text>
<text x="180.7" y="51.1">300</text>
<text x="219.4" y="52.8">R11</text>
<text x="265.2" y="52.8">R12</text>
<text x="325.2" y="52.8">R13</text>
<text x="371" y="52.8">R14</text>
<text x="174.3" y="56.4">R3</text>
<text x="180.7" y="58.2">300</text>
<text x="180.7" y="54.6">300</text>
<text x="219.4" y="56">1K</text>
<text x="237.7" y="60">Q1</text>
<text x="265.2" y="56">1K</text>
<text x="283.6" y="60">Q2</text>
<text x="298.6" y="58.2">R15</text>
<text x="325.2" y="56">1K</text>
<text x="343.5" y="60">Q3</text>
<text x="371" y="56">1K</text>
<text x="389.4" y="59.9">Q4</text>
<text x="238" y="65.2">8550</text>
<text x="283.9" y="65.2">8550</text>
<text x="298.9" y="61.7">10K</text>
<text x="343.8" y="65.2">8550</text>
<text x="389.7" y="65.2">8550</text>
<text x="212.6" y="68.7">SEG1</text>
<text x="258.4" y="70.5">SEG2</text>
<text x="318.4" y="70.5">SEG3</text>
<text x="364.3" y="70.5">SEG4</text>
<text x="297.5" y="74">LED2</text>
<text x="297.5" y="88.1">LED3</text>
<text x="204.6" y="102.2">SEG-TH_0.56</text>
<text x="227.7" y="102.2">1_Cathode</text>
<text x="248.7" y="102.2">SEG-TH_0.56</text>
<text x="271.8" y="102.2">1_Cathode</text>
<text x="310.4" y="102.2">SEG-TH_0.56</text>
<text x="333.6" y="102.2">1_Cathode</text>
<text x="356.3" y="102.2">SEG-TH_0.56</text>
<text x="379.4" y="102.2">1_Cathode</text>
<text x="43.8" y="125.6">30p</text>
<text x="123.1" y="123.5">H1</text>
<text x="38.5" y="126.9">C3</text>
<text x="178.7" y="130.4">R17</text>
<text x="249.3" y="130">1K</text>
<text x="249.3" y="126.9">R16</text>
<text x="267.7" y="130.5">Q5</text>
<text x="61.6" y="137.6">X1</text>
<text x="68.8" y="137.5">12MHz</text>
<text x="178.7" y="133.6">MF52</text>
<text x="268" y="134">PNP 8550</text>
<text x="38.5" y="141">C4</text>
<text x="43.8" y="139.7">30p</text>
<text x="123.4" y="148">UART</text>
<text x="177.1" y="148">R18</text>
<text x="278.4" y="146.3">H5</text>
<text x="177.1" y="151.2">10k</text>
<text x="253.7" y="157">D1</text>
<text x="280" y="156.9">BUZZER1</text>
<text x="280.4" y="160.5">无源12X9</text>
<text x="246.5" y="164">1N4148</text>
<text x="269.9" y="169.9">音乐：Timer/PCA/PWM</text>
<text x="352.6" y="176.3">H3</text>
<text x="370.1" y="176.2">H4</text>
<text x="67" y="213.8">U2</text>
<text x="195.4" y="215.1">LED1</text>
<text x="195.4" y="218.2">PWR</text>
<text x="38.5" y="227.5">C5</text>
<text x="52.9" y="227.5">C6</text>
<text x="69.1" y="223.9">AMS1117</text>
<text x="98.8" y="227.5">C7</text>
<text x="110.8" y="222.2">H6</text>
<text x="160.3" y="225.3">0.1u</text>
<text x="160.3" y="222.1">C2</text>
<text x="176.1" y="225.4">47u</text>
<text x="176.1" y="222.2">C1</text>
<text x="241.7" y="222.2">KEY1/P13</text>
<text x="269.9" y="222.2">KEY2/P14</text>
<text x="298.1" y="222.2">KEY3/P15</text>
<text x="38.5" y="230.7">10u</text>
<text x="52.9" y="230.7">10u</text>
<text x="98.8" y="230.7">10u</text>
<text x="191.2" y="237.6">10k</text>
<text x="191.2" y="234.5">R1</text>
</g>
<g font-size="3.2" fill="#00f">
<text x="31.3" y="28.4">1</text>
<text x="160.7" y="28.4">40 P45</text>
<text x="212.4" y="27.9">P45</text>
<text x="31.3" y="32">2</text>
<text x="31.3" y="35.5">3</text>
<text x="34.8" y="30.2">P0.0/AD0/RxD3</text>
<text x="34.8" y="33.7">P0.1/AD1/TxD3</text>
<text x="129.3" y="33.7">PWM2_2/A15/P2.7</text>
<text x="129.5" y="30.2">PWM3_2/ALE/P4.5</text>
<text x="160.7" y="35.5">38 P26</text>
<text x="160.7" y="32">39 P27</text>
<text x="194.7" y="35">g</text>
<text x="194.7" y="31.4">dp</text>
<text x="31.3" y="39">4</text>
<text x="34.8" y="37.3">P0.2/AD2/RxD4</text>
<text x="34.8" y="40.8">P0.3/AD3/TxD4</text>
<text x="130.6" y="40.8">CCP0_3/A13/P2.5</text>
<text x="130.6" y="37.3">CCP1_3/A14/P2.6</text>
<text x="160.7" y="39">37 P25</text>
<text x="194.7" y="38.5">f</text>
<text x="31.3" y="42.5">5</text>
<text x="31.3" y="46.1">6</text>
<text x="34.8" y="44.3">P0.4/AD4/T3CLKO</text>
<text x="34.8" y="47.8">P0.5/AD5/T3/PWMFLT_2</text>
<text x="108.9" y="44.3">PWMFLT/SS_2/ECI_3/A12/P2.4</text>
<text x="119.1" y="47.8">PWM5/MOSI_2/A11/P2.3</text>
<text x="160.7" y="46.1">35 P23</text>
<text x="160.7" y="42.5">36 P24</text>
<text x="194.7" y="45.5">d</text>
<text x="194.7" y="42">e</text>
<text x="31.3" y="49.6">7</text>
<text x="31.3" y="53.1">8</text>
<text x="34.8" y="51.4">P0.6/AD6/T4CLKO/PWM7_2</text>
<text x="119.1" y="51.4">PWM4/MISO_2/A10/P2.2</text>
<text x="160.7" y="53.1">33 P21</text>
<text x="160.7" y="49.6">34 P22</text>
<text x="194.7" y="52.6">b</text>
<text x="194.7" y="49.1">c</text>
<text x="31.3" y="56.7">9</text>
<text x="34.8" y="54.9">P0.7/AD7/T4/PWM6_2</text>
<text x="34.8" y="58.4">P1.0/ADC0/CCP1/RxD2</text>
<text x="121.5" y="54.9">PWM3/SCLK_2/A9/P2.1</text>
<text x="122.5" y="58.4">RSTOUT_LOW/A8/P2.0</text>
<text x="160.7" y="56.7">32 P20</text>
<text x="194.7" y="56.1">a</text>
<text x="210.6" y="57.9">P42</text>
<text x="230.8" y="58.4">2</text>
<text x="236" y="55.2" transform="rotate(-90 236 55.2)">1</text>
<text x="256.5" y="57.9">P41</text>
<text x="316.4" y="57.9">P37</text>
<text x="362.3" y="57.9">P36</text>
<text x="29.3" y="60.2">10</text>
<text x="29.3" y="63.7">11</text>
<text x="34.8" y="61.9">P1.1/ADC1/CCP0/TxD2</text>
<text x="34.8" y="65.5">P1.2/ADC2/SS/ECI/CMPO</text>
<text x="130.1" y="65.5">PWM5_2/WR/P4.2</text>
<text x="130.8" y="61.9">PWM4_2/RD/P4.4</text>
<text x="160.7" y="63.7">30</text>
<text x="160.7" y="60.2">31</text>
<text x="181.3" y="64.8">COM4</text>
<text x="181.3" y="61.6">COLON</text>
<text x="208.1" y="62.3">COM1</text>
<text x="236" y="64.3" transform="rotate(-90 236 64.3)">3</text>
<text x="254" y="62.3">COM2</text>
<text x="314" y="62.3">COM3</text>
<text x="359.8" y="62.3">COM4</text>
<text x="29.3" y="67.2">12</text>
<text x="29.3" y="70.8">13</text>
<text x="34.8" y="69">P1.3/ADC3/MOSI</text>
<text x="138" y="69">MISO_3/P4.1</text>
<text x="160.7" y="70.8">28</text>
<text x="160.7" y="67.2">29</text>
<text x="181.3" y="71.8">COM2</text>
<text x="181.3" y="68.3">COM3</text>
<text x="29.3" y="74.3">14</text>
<text x="29.3" y="77.8">15</text>
<text x="34.8" y="72.5">P1.4/ADC4/MISO</text>
<text x="34.8" y="76.1">P1.5/ADC5/SCLK</text>
<text x="117.2" y="76.1">CCP1_2/RxD_2/INT2/P3.6</text>
<text x="120.1" y="72.5">PWM2/TxD_2/INT3/P3.7</text>
<text x="160.7" y="77.8">26</text>
<text x="160.7" y="74.3">27</text>
<text x="181.3" y="75.4">COM1</text>
<text x="205.3" y="72">a</text>
<text x="205.3" y="75.5">b</text>
<text x="251.2" y="75.5">b</text>
<text x="251.2" y="72">a</text>
<text x="311.1" y="75.5">b</text>
<text x="311.1" y="72">a</text>
<text x="357" y="75.5">b</text>
<text x="357" y="72">a</text>
<text x="29.3" y="81.4">16</text>
<text x="34.8" y="79.6">P1.6/ADC6/RxD_3/XTAL2/MCLKO_2/PWM6</text>
<text x="34.8" y="83.1">P1.7/ADC7/TxD_3/XTAL1/PWM7</text>
<text x="118.8" y="79.6">CCP0_2/T0CLKO/T1/P3.5</text>
<text x="121.6" y="83.1">ECI_2/T1CLKO/T0/P3.4</text>
<text x="160.7" y="81.4">25</text>
<text x="181.3" y="78.9">BUZZER</text>
<text x="205.3" y="79.1">c</text>
<text x="205.3" y="82.6">d</text>
<text x="251.2" y="82.6">d</text>
<text x="251.2" y="79.1">c</text>
<text x="311.1" y="82.6">d</text>
<text x="311.1" y="79.1">c</text>
<text x="357" y="82.6">d</text>
<text x="357" y="79.1">c</text>
<text x="29.3" y="84.9">17</text>
<text x="34.8" y="86.6">P5.4/RST/MCLKO/SS_3/CMP-</text>
<text x="143" y="86.6">INT1/P3.3</text>
<text x="160.7" y="88.4">23</text>
<text x="160.7" y="84.9">24</text>
<text x="205.3" y="86.1">e</text>
<text x="205.3" y="89.6">f</text>
<text x="251.2" y="89.6">f</text>
<text x="251.2" y="86.1">e</text>
<text x="311.1" y="89.6">f</text>
<text x="311.1" y="86.1">e</text>
<text x="357" y="89.6">f</text>
<text x="357" y="86.1">e</text>
<text x="29.3" y="91.9">19</text>
<text x="34.8" y="93.7">P5.5/CMP+</text>
<text x="139" y="93.7">T2/TxD/P3.1</text>
<text x="143" y="90.2">INT0/P3.2</text>
<text x="160.7" y="95.5">21</text>
<text x="160.7" y="91.9">22</text>
<text x="181.3" y="93">TxD</text>
<text x="205.3" y="93.2">g</text>
<text x="251.2" y="93.2">g</text>
<text x="311.1" y="93.2">g</text>
<text x="357" y="93.2">g</text>
<text x="120.9" y="97.2">T2CLKO/INT4/RxD/P3.0</text>
<text x="181.3" y="96.5">RxD</text>
<text x="205.3" y="96.7">dp</text>
<text x="251.2" y="96.7">dp</text>
<text x="297" y="102">P44</text>
<text x="311.1" y="96.7">dp</text>
<text x="357" y="96.7">dp</text>
<text x="294.6" y="106.4">COLON</text>
<text x="94.5" y="134.3">RxD</text>
<text x="94.5" y="138.1">TxD</text>
<text x="270.9" y="158.6">+</text>
</g>
<g font-size="3.2">
<text x="224" y="29.8">1</text>
<text x="224" y="33.4">2</text>
<text x="224" y="36.9">3</text>
<text x="29.3" y="95.5">20</text>
<text x="34.8" y="97.2">GND</text>
<text x="124.8" y="130">1</text>
<text x="124.8" y="134.3">2</text>
<text x="124.8" y="137.8">3</text>
<text x="124.8" y="141.3">4</text>
<text x="271.6" y="144.5">1</text>
<text x="271.6" y="148">2</text>
<text x="352.3" y="183.7">1</text>
<text x="370.4" y="183.7">20</text>
<text x="352.3" y="187.2">2</text>
<text x="352.3" y="190.7">3</text>
<text x="370.4" y="190.7">18</text>
<text x="370.4" y="187.2">19</text>
<text x="352.3" y="194.2">4</text>
<text x="352.3" y="197.8">5</text>
<text x="370.4" y="197.8">16</text>
<text x="370.4" y="194.2">17</text>
<text x="352.3" y="201.3">6</text>
<text x="370.4" y="201.3">15</text>
<text x="352.3" y="204.8">7</text>
<text x="352.3" y="208.4">8</text>
<text x="370.4" y="208.4">13</text>
<text x="370.4" y="204.8">14</text>
<text x="352.3" y="211.9">9</text>
<text x="352.3" y="215.4">10</text>
<text x="370.4" y="215.4">11</text>
<text x="370.4" y="211.9">12</text>
<text x="62.9" y="218.9">3</text>
<text x="68.1" y="220.3">IN</text>
<text x="76.8" y="220.3">OUT</text>
<text x="86.8" y="218.9">2</text>
<text x="234.2" y="216.1" transform="rotate(-90 234.2 216.1)">1</text>
<text x="237.8" y="216.1" transform="rotate(-90 237.8 216.1)">2</text>
<text x="262.5" y="216.1" transform="rotate(-90 262.5 216.1)">1</text>
<text x="266" y="216.1" transform="rotate(-90 266 216.1)">2</text>
<text x="290.7" y="216.1" transform="rotate(-90 290.7 216.1)">1</text>
<text x="294.2" y="216.1" transform="rotate(-90 294.2 216.1)">2</text>
<text x="352.3" y="218.9">11</text>
<text x="370.4" y="218.9">10</text>
<text x="111.1" y="227.4">1</text>
<text x="352.3" y="222.5">12</text>
<text x="352.3" y="226">13</text>
<text x="372.4" y="226">8</text>
<text x="372.4" y="222.5">9</text>
<text x="111.1" y="230.9">2</text>
<text x="234.2" y="228" transform="rotate(-90 234.2 228)">3</text>
<text x="237.8" y="228" transform="rotate(-90 237.8 228)">4</text>
<text x="262.5" y="228" transform="rotate(-90 262.5 228)">3</text>
<text x="266" y="228" transform="rotate(-90 266 228)">4</text>
<text x="290.7" y="228" transform="rotate(-90 290.7 228)">3</text>
<text x="294.2" y="228" transform="rotate(-90 294.2 228)">4</text>
<text x="352.3" y="229.5">14</text>
<text x="352.3" y="233">15</text>
<text x="372.4" y="233">6</text>
<text x="372.4" y="229.5">7</text>
<text x="75.5" y="234" transform="rotate(-90 75.5 234)">1</text>
<text x="352.3" y="236.6">16</text>
<text x="372.4" y="236.6">5</text>
<text x="352.3" y="240.1">17</text>
<text x="352.3" y="243.6">18</text>
<text x="372.4" y="243.6">3</text>
<text x="372.4" y="240.1">4</text>
<text x="352.3" y="247.2">19</text>
<text x="352.3" y="250.7">20</text>
<text x="372.4" y="250.7">1</text>
<text x="372.4" y="247.2">2</text>
</g>
<g font-size="3.2" fill="#f00">
<text x="29.3" y="88.4">18</text>
<text x="34.8" y="90.2">VCC</text>
</g>
<g font-size="2.5">
<text x="209.9" y="72.5">A</text>
<text x="209.9" y="76.1">B</text>
<text x="255.8" y="72.5">A</text>
<text x="255.8" y="76.1">B</text>
<text x="315.7" y="72.5">A</text>
<text x="315.7" y="76.1">B</text>
<text x="361.6" y="72.5">A</text>
<text x="361.6" y="76.1">B</text>
<text x="209.9" y="79.6">C</text>
<text x="209.9" y="83.1">D</text>
<text x="255.8" y="79.6">C</text>
<text x="255.8" y="83.1">D</text>
<text x="315.7" y="79.6">C</text>
<text x="315.7" y="83.1">D</text>
<text x="361.6" y="79.6">C</text>
<text x="361.6" y="83.1">D</text>
<text x="209.9" y="86.6">E</text>
<text x="255.8" y="86.6">E</text>
<text x="315.7" y="86.6">E</text>
<text x="361.6" y="86.6">E</text>
<text x="209.9" y="90.2">F</text>
<text x="209.9" y="93.7">G</text>
<text x="231.9" y="93.7">G2</text>
<text x="255.8" y="90.2">F</text>
<text x="255.8" y="93.7">G</text>
<text x="277.8" y="93.7">G2</text>
<text x="315.7" y="90.2">F</text>
<text x="315.7" y="93.7">G</text>
<text x="337.8" y="93.7">G2</text>
<text x="361.6" y="90.2">F</text>
<text x="361.6" y="93.7">G</text>
<text x="383.6" y="93.7">G2</text>
<text x="209.2" y="97.2">DP</text>
<text x="231.9" y="97.2">G1</text>
<text x="255.1" y="97.2">DP</text>
<text x="277.8" y="97.2">G1</text>
<text x="315" y="97.2">DP</text>
<text x="337.8" y="97.2">G1</text>
<text x="360.9" y="97.2">DP</text>
<text x="383.6" y="97.2">G1</text>
</g>
</svg>
